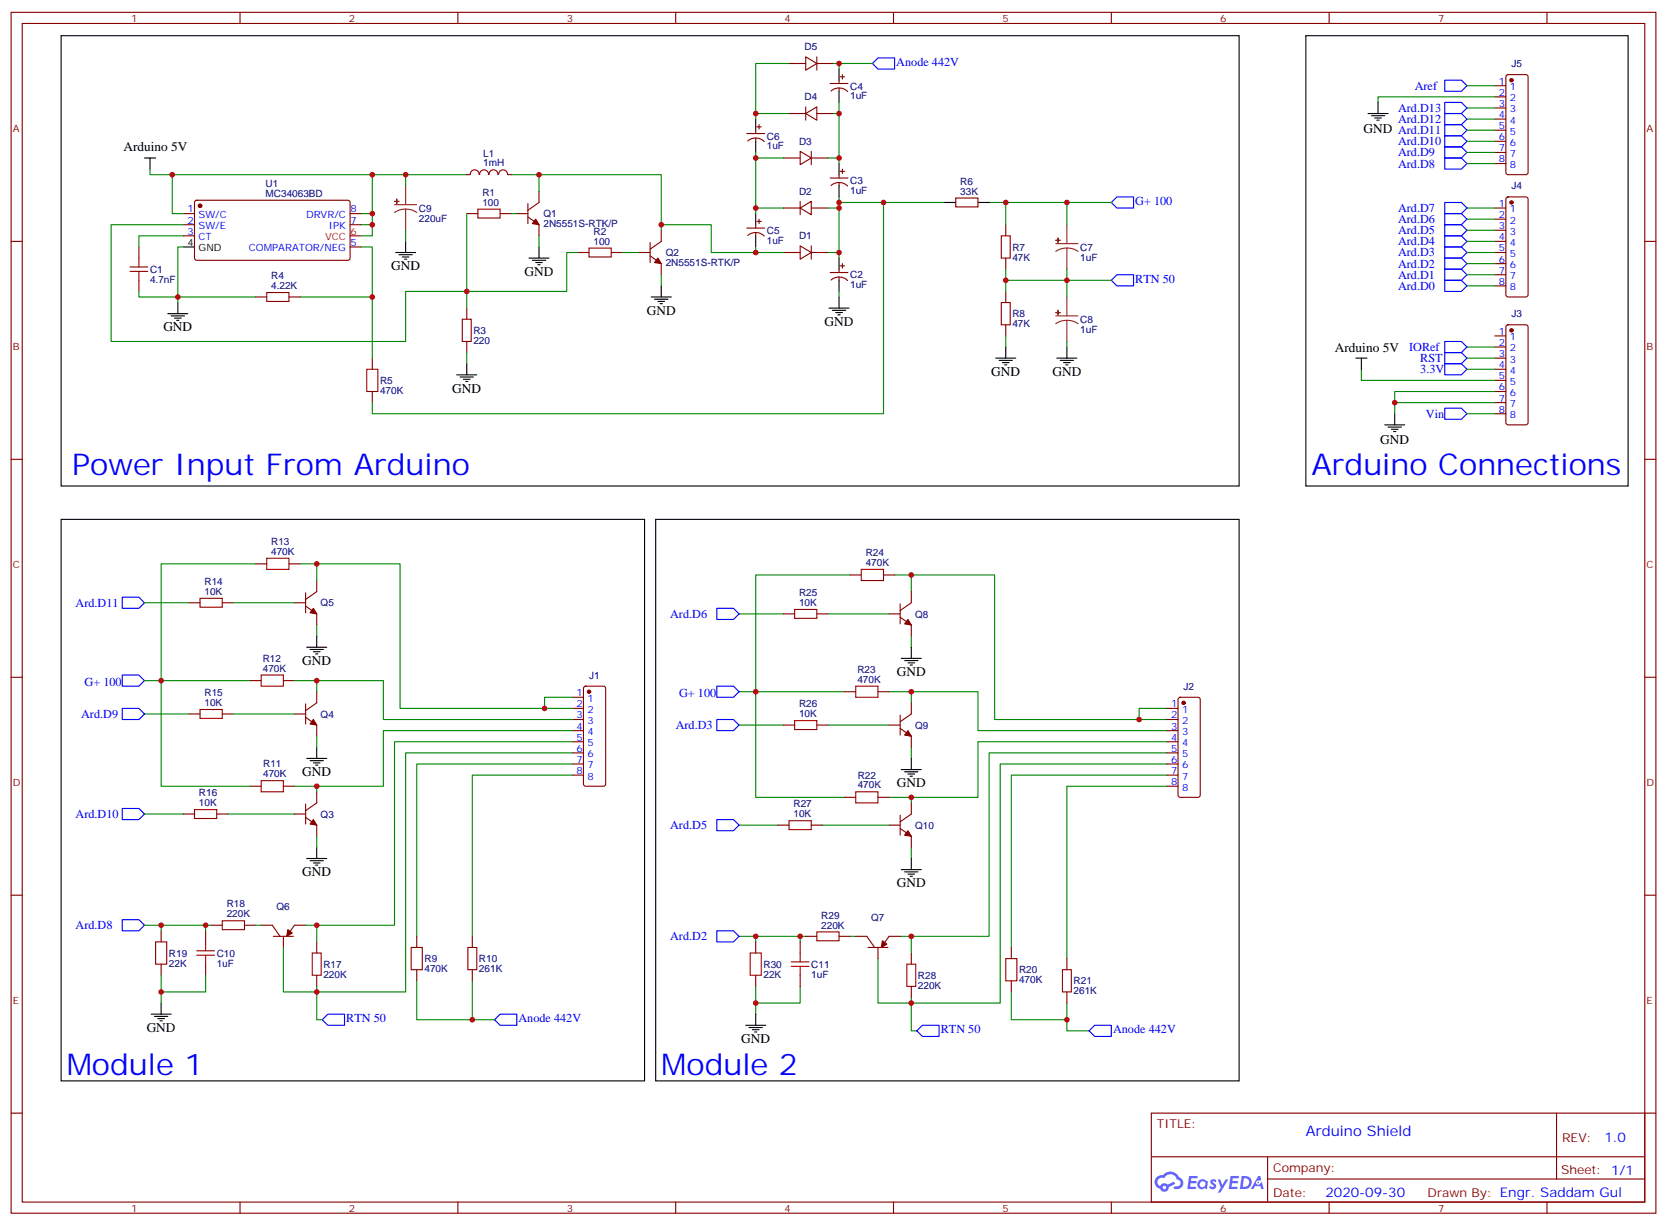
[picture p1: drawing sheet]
<svg xmlns="http://www.w3.org/2000/svg" width="529mm" height="389mm" viewBox="0 0 529 389" stroke-linecap="round" stroke-linejoin="round" font-family="sans-serif">
<g fill="none" stroke="#870000" stroke-width=".35">
<path d="M3.5 3.9h522.1v381h-522.1zM7.1 7.4h515v374h-515zM76.2 3.9v3.5M145.3 3.9v3.5M214.5 3.9v3.5M283.6 3.9v3.5M352.8 3.9v3.5M421.9 3.9v3.5M491.1 3.9v3.5M3.5 76.6h3.6M522.1 76.6h3.5M3.5 145.7h3.6"/>
<path d="M522.1 145.7h3.5M3.5 214.9h3.6M522.1 214.9h3.5M3.5 284h3.6M522.1 284h3.5M3.5 353.2h3.6M365.5 353.2h156.6v28.2h-156.6zM494.1 353.2v20.9M522.1 353.2h3.5M365.5 367h156.5M402.4 374.1h119.6M402.4 367v14.1"/>
<path d="M76.2 381.4v3.5M145.3 381.4v3.5M214.5 381.4v3.5M283.6 381.4v3.5M352.8 381.4v3.5M421.9 381.4v3.5M491.1 381.4v3.5"/>
</g>
<g fill="#5487ff">
<path d="M384.5 374.3a1.22 1.22 0 0 1 1.7 .3l-.4 .6a.47 .47 0 0 0-.3-.4 .47 .47 0 0 0-.6 .2l.2 .2a1.14 1.14 0 0 1 .8 1.8 1.14 1.14 0 0 1-1.9-.1l-.2-.2 .4-.5 .8 .4a.29 .29 0 0 0 .3-.2 .29 .29 0 0 0-.3-.4 1.04 1.04 0 0 1-.5-1.7z"/>
<path d="M377.5 373.1h2.3l.4 .2-.2 .5h-1.8l-.1 .9h1.5l.3 .4-.4 .3h-1.5l-.2 1.1 1.7 .1 .2 .3-.2 .3h-2.6z"/>
<path d="M390.6 373.1l2.7 .2-.1 .5h-1.9l-.1 .9h1.5l.4 .4-.4 .3h-1.6l-.2 1.1 1.8 .1 .2 .3-.2 .3h-2.7z"/>
<path d="M399.4 373.1h.7l.3 1.2-.6 .4a.69 .69 0 0 0-1 .2 .69 .69 0 0 0 .4 1 .69 .69 0 0 0 .9-.6l.5-.3 .5 2.2h-.7l-.3-.8h-1.7l-.5 .8h-.9z"/>
<path d="M386.6 374.2h.8l.6 1.8 1.1-1.8h.8l-2.5 4.2h-.8l.9-1.6z"/>
<path d="M394.2 373.1l-.6 4.1h1.3a2.11 2.11 0 0 0 2.5-2.1 2.11 2.11 0 0 0-2.6-2zM394.9 373.8a1.43 1.43 0 0 1 1.6 1.6 1.43 1.43 0 0 1-2 1.1z"/>
<path d="M380.5 374.7a1.54 1.54 0 0 0-.1 2.2 1.54 1.54 0 0 0 2.1 .1l.7 .2 .2-2.2-.5-.3a1.49 1.49 0 0 0-2.4 0zM380.7 375.7a.95 .95 0 0 1 1.9 0 .95 .95 0 0 1-1.9 0z"/>
<path d="M367.2 373.5a2.18 2.18 0 0 0 1 3.7 1.44 1.44 0 0 0 1.7 .9 1.44 1.44 0 0 0 1.1-1.5l2.1-1-.5-.7-1.9 1a1.47 1.47 0 0 0-2.4 .4 1.39 1.39 0 0 1-.7-2 1.39 1.39 0 0 1 2-.4 2.12 2.12 0 0 1 2.2-1.3 2.12 2.12 0 0 1 1.8 1.7 1.14 1.14 0 0 1 1.1 1.4 1.14 1.14 0 0 1-1.6 .7 .43 .43 0 0 0-.5 .4 .43 .43 0 0 0 .4 .5 1.98 1.98 0 0 0 2.5-1.3 1.98 1.98 0 0 0-1.3-2.5 3.1 3.1 0 0 0-5.2-.7l-.9 .1zM369.1 376.8a.55 .55 0 0 1 1.1 0 .55 .55 0 0 1-1.1 0z"/>
<circle cx="399.4" cy="375.2" r=".26"/>
</g>
<g fill="#870000" stroke="#870000" stroke-width=".35">
<path d="M170 69.5l1.1 1.8-2.1-.4z"/>
<path d="M208.8 81.9l1.1 1.7-2.1-.3z"/>
<path d="M99.5 260l1 1.8-2.1-.4z"/>
<path d="M99.5 228.3l1 1.7-2.1-.3z"/>
<path d="M99.5 193l1 1.8-2.1-.4z"/>
<path d="M91.4 295l1.4 1-1.8 1.1z"/>
<path d="M280.1 298.5l1.4 1-1.7 1.1z"/>
<path d="M288.2 196.5l1.1 1.8-2.1-.4z"/>
<path d="M288.2 231.8l1.1 1.8-2.1-.4z"/>
<path d="M288.2 263.6l1.1 1.7-2.1-.3z"/>
<circle cx="63.5" cy="65.3" r=".53"/>
<circle cx="187" cy="219.5" r=".53"/>
<circle cx="375.7" cy="223" r=".53"/>
<circle cx="479.8" cy="104.8" r=".53"/>
<circle cx="479.8" cy="64.2" r=".53"/>
<circle cx="479.8" cy="25.4" r=".53"/>
</g>
<g fill="none" stroke="#870000" stroke-width=".35">
<path d="M255.8 18l3.5 2.1-3.5 2.2zM259.3 18v4.3M240.9 39.5v1.5M250.5 36h5.3M250.5 20.1h5.3M255.8 36l3.5-2.1v4.2zM255.8 33.9v4.2M259.3 36h5.3M259.3 20.1h5.3M263.5 26.5h5.7M263.8 28.9a3.8 3.8 0 0 1 5.3 .1M266.3 25.4v1.1"/>
<path d="M266.3 27.9v1.1M266.7 24.4h1.4M267.4 23.7v1.4M474.5 27.2h3.5M474.5 30.7h3.5M474.5 34.3h3.5M474.5 37.8h3.5M478.2 23.9l.5-.2h5.7l.5 .2 .2 .5v30.3l-.3 .5-.4 .2h-5.7l-.5-.2-.2-.5v-30.3zM148.2 55.4h1M149.3 55.4a1.41 1.41 0 0 1 1.4-1.5 1.41 1.41 0 0 1 1.4 1.5M152.3 55.4a1.41 1.41 0 0 1 1.4-1.5 1.41 1.41 0 0 1 1.4 1.5M155.2 55.4a1.41 1.41 0 0 1 1.5-1.5 1.41 1.41 0 0 1 1.4 1.5"/>
<path d="M158.3 55.4a1.41 1.41 0 0 1 1.4-1.5 1.41 1.41 0 0 1 1.4 1.5M161.2 55.4h1.1M237.1 42.4h5.6M237.4 44.7a3.8 3.8 0 0 1 5.2 .2M239.9 41.3v1.1M239.9 43.8v1M240.2 40.3h1.5M248.7 50.1h5.3M254 48l3.5 2.1-3.5 2.1zM257.5 48v4.2M257.5 50.1h5.3M263.5 56.5h5.7"/>
<path d="M263.8 58.9a3.8 3.8 0 0 1 5.3 .1M266.3 55.4v1.1M266.3 57.9v1M266.7 54.4h1.4M267.4 53.7v1.4M474.5 41.3h3.5M474.5 44.8h3.5M474.5 48.4h3.5M474.5 51.9h3.5M44.1 78.4v3.5M58.2 67.8h3.5M58.2 71.3h3.5"/>
<path d="M58.2 74.8h3.5M62 63.7l.4-.2 48.3 .1 .4 .6v18l-.7 .4-48.2-.1-.5-.6v-17.7zM111.1 67.8h3.6M111.1 71.3h3.6M111.1 78.4h3.6M148.2 67.8h3.5M158.7 67.8h3.6M164 67.8h3.6M167.6 68.8l3.5 2.5v3.5M167.6 64.6v6.3M171.1 60.7v3.5l-3.5 2.5M206.4 76.9v6.4"/>
<path d="M209.9 73.1v3.5l-3.5 2.5M237.1 72.4h5.6M237.4 74.7a3.8 3.8 0 0 1 5.2 .2M239.9 71.3v1.1M239.9 73.8v1M240.2 70.2h1.5M240.9 69.5v1.4M248.7 66h5.3M254 78l3.5 2.1-3.5 2.1zM254 66l3.5-2.1v4.2zM254 63.9v4.2M257.5 78v4.2"/>
<path d="M257.5 66h5.3M303.4 62.8h7v2.9h-7zM319.3 71.3v3.5M474.5 66h3.5M474.5 69.5h3.5M474.5 73.1h3.5M474.5 76.6h3.5M478.2 62.7l.5-.2h5.7l.5 .2 .2 .5v30.3l-.3 .5-.4 .2h-5.7l-.5-.2-.2-.5v-30.3zM44.1 88.9v3.6M81.1 94.2h3.6M91.7 94.2h3.5M148.2 97.8v3.5"/>
<path d="M183.4 80.1h3.6M194 80.1h3.6M202.8 80.1h3.6M206.4 81.2l3.5 2.4v3.6M248.7 80.1h5.3M257.5 80.1h5.3M263.5 86.5h5.7M263.8 88.8a3.8 3.8 0 0 1 5.3 .2M266.3 85.4v1.1M266.3 87.9v1M266.7 84.3h1.4M267.4 83.6v1.5"/>
<path d="M319.3 81.9v3.5M319.3 92.5v3.5M474.5 80.1h3.5M474.5 83.6h3.5M474.5 87.2h3.5M474.5 90.7h3.5M118.2 113.6v3.6M148.2 108.3v3.6M319.3 103v3.6M474.5 106.6h3.5M474.5 110.1h3.5M474.5 113.6h3.5"/>
<path d="M474.5 117.2h3.5M478.2 103.3l.5-.3h5.7l.5 .3 .2 .5v30.3l-.3 .5-.4 .2h-5.7l-.5-.2-.2-.5v-30.3zM118.2 124.2v3.5M474.5 120.7h3.5M474.5 124.2h3.5M474.5 127.7h3.5M474.5 131.3h3.5M81.1 178.9h3.6M91.7 178.9h3.5M60 191.2h3.5M70.6 191.2h3.5M93.5 191.2h3.5"/>
<path d="M97 192.3l3.5 2.5v3.5M97 188.1v6.3M100.5 184.2v3.5l-3.5 2.5M248.7 194.8h3.5M259.3 194.8h3.5M269.9 182.4h3.5M280.5 182.4h3.5M282.2 194.8h3.6M285.8 195.8l3.5 2.5v3.5M285.8 191.6v6.3M289.3 187.7v3.5l-3.5 2.5M79.4 215.9h3.5"/>
<path d="M90 215.9h3.5M100.5 219.5v3.5l-3.5 2.5M185.4 217.9l.5-.2h5.7l.5 .2 .2 .5v30.3l-.3 .5-.4 .2h-5.7l-.5-.2-.2-.5v-30.3zM268.1 219.5h3.5M278.7 219.5h3.5M60 226.5h3.5M70.6 226.5h3.5M93.5 226.5h3.5M97 227.6l3.5 2.4v3.6M97 223.3v6.4M181.7 221.2h3.5M181.7 224.8h3.5"/>
<path d="M181.7 228.3h3.5M181.7 231.8h3.5M181.7 235.3h3.5M181.7 238.9h3.5M248.7 230h3.5M259.3 230h3.5M282.2 230h3.6M285.8 231.1l3.5 2.5v3.5M285.8 226.9v6.3M289.3 223v3.5l-3.5 2.5M370.4 224.8h3.5M370.4 228.3h3.5"/>
<path d="M370.4 231.8h3.5M370.4 235.3h3.5M370.4 238.9h3.5M374.2 221.4l.4-.2h5.7l.5 .2 .2 .5v30.4l-.2 .5-.5 .2h-5.7l-.4-.3-.3-.4v-30.4zM58.2 258.3h3.5M68.8 258.3h3.5M79.4 249.4h3.5M90 249.4h3.5M93.5 258.3h3.5M97 259.3l3.5 2.5v3.5M97 255.1v6.3M100.5 251.2v3.5l-3.5 2.5"/>
<path d="M181.7 242.4h3.5M181.7 245.9h3.5M268.1 253h3.5M278.7 253h3.5M285.8 258.6v6.4M289.3 254.7v3.6l-3.5 2.4M370.4 249.4h3.5M370.4 242.4h3.5M370.4 245.9h3.5M246.9 261.8h3.6M257.5 261.8h3.6M282.2 261.8h3.6"/>
<path d="M285.8 262.9l3.5 2.4v3.6M51.2 295.3v3.5M65.3 295.3v3.5M67 293.5h3.6M77.6 293.5h3.5M82.9 293.5h3.5l2.5 3.6M86.8 297.1h6.3M90 297.1v3.5M97 293.5h-3.5l-1.8 2.5M100.5 298.8v3.6M132.3 297.1v3.5M149.9 297.1v3.5"/>
<path d="M239.9 298.8v3.6M254 298.8v3.6M255.8 297.1h3.5M266.3 297.1h3.6M271.6 297.1h3.6l2.4 3.5M285.8 297.1h-3.6l-1.7 2.4M51.2 305.9v3.5M65.3 305.9v3.5M100.5 309.4v3.5M132.3 307.7v3.5M149.9 307.7v3.5M239.9 309.4v3.5"/>
<path d="M254 309.4v3.5M275.5 300.6h6.4M278.7 300.6v3.5M289.3 302.4v3.5M289.3 312.9v3.6M321 300.6v3.5M321 311.2v3.5M338.7 304.1v3.6M338.7 314.7v3.5"/>
</g>
<g fill="none" stroke="#000" stroke-width=".35">
<path d="M19.4 11.3h373.9v142.9h-373.9zM414.5 11.3h102.3v142.9h-102.3zM239.9 37.8v3.5M266.3 21.9v3.5M266.3 29v3.5M434.3 36h6.3M435.3 36.7h4.3M436.4 37.4h2.1M437.1 38.1h.7M437.4 32.5v3.5M45.9 50.1h3.5M47.6 50.1v3.6"/>
<path d="M239.9 44.8v3.6M266.3 51.9v3.5M266.3 58.9v3.6M58.2 78.4h3.5M128.8 76.6v3.5M171.1 78.4v3.5M239.9 67.8v3.5M239.9 74.8v3.6M299.9 64.2h3.5M310.4 64.2h3.6M53.3 99.5h6.3M56.4 96v3.5"/>
<path d="M125.6 80.1h6.3M126.6 80.8h4.3M127.7 81.5h2.1M128.4 82.2h.7M167.9 81.9h6.4M169 82.6h4.2M170 83.3h2.2M170.7 84h.7M206.7 94.2h6.4M207.8 94.9h4.2M208.8 95.6h2.2M209.5 96.3h.8"/>
<path d="M209.9 90.7v3.5M263.2 97.8h6.3M264.2 98.5h4.3M265.3 99.2h2.1M266 99.9h.7M266.3 81.9v3.5M266.3 88.9v3.6M266.3 94.2v3.6M54.3 100.2h4.3M55.4 100.9h2.1M56.1 101.6h.7M145 118.9h6.3"/>
<path d="M146 119.6h4.3M148.2 115.4v3.5M316.1 113.6h6.3M317.1 114.3h4.3M318.2 115h2.1M318.9 115.7h.7M319.3 110.1v3.5M335.5 113.6h6.3M336.5 114.3h4.3M337.6 115h2.1M338.3 115.7h.7M338.7 110.1v3.5"/>
<path d="M430.4 113.6h3.5M432.2 113.6v3.6M147.1 120.3h2.1M147.8 121h.7M439.6 134.8h6.3M440.6 135.5h4.3M441.7 136.2h2.1M442.4 136.9h.7M442.7 131.3v3.5M19.4 164.8h185.2v178.1h-185.2zM208.1 164.8h185.2v178.1h-185.2zM97.4 205.4h6.3"/>
<path d="M98.4 206.1h4.3M99.5 206.8h2.1M100.2 207.5h.7M100.5 201.8v3.6M286.1 208.9h6.4M287.2 209.6h4.2M288.2 210.3h2.1M288.9 211h.7M289.3 205.4v3.5M100.5 237.1v3.5M97.4 240.6h6.3M98.4 241.3h4.3"/>
<path d="M99.5 242h2.1M100.2 242.7h.7M286.1 244.2h6.4M287.2 244.9h4.2M288.2 245.6h2.1M288.9 246.3h.7M289.3 240.6v3.6M97.4 272.4h6.3M98.4 273.1h4.3M99.5 273.8h2.1M100.2 274.5h.7M100.5 268.9v3.5"/>
<path d="M286.1 275.9h6.4M287.2 276.6h4.2M288.2 277.3h2.1M288.9 278h.7M289.3 272.4v3.5M51.2 318.2v3.6M48 321.8h6.3M49 322.5h4.3M50.1 323.2h2.1M50.8 323.9h.7M236.7 325.3h6.4M237.8 326h4.2"/>
<path d="M238.8 326.7h2.1M239.5 327.4h.7M239.9 321.8v3.5"/>
</g>
<path d="M111.1 74.8h3.6" fill="none" stroke="#f00" stroke-width=".35"/>
<g fill="none" stroke="#008700" stroke-width=".35">
<path d="M250.5 36h-10.6v1.8M250.5 20.1h-10.6v15.9M264.6 36h1.7v14.1M264.6 20.1h1.7v1.8M266.3 32.5v3.5M266.3 20.1h10.6M465.7 37.8h8.8M465.7 34.3h8.8M465.7 27.2h8.8M474.5 30.7h-37.1v1.8M47.6 53.7v1.7h7.1M118.2 55.4h10.6v3.5"/>
<path d="M128.8 55.4h19.4M162.3 55.4h8.8v5.3M171.1 55.4h38.8v17.7M239.9 48.4v1.7M248.7 50.1h-8.8v15.9M262.8 50.1h3.5v1.8M465.7 51.9h8.8M465.7 48.4h8.8M465.7 44.8h8.8M465.7 41.3h8.8M58.2 67.8h-3.5v-12.4h63.5v12.4M58.2 74.8h-14.1v3.6"/>
<path d="M58.2 78.4h-1.8v15.8h24.7M58.2 71.3h-22.9v37h93.5v-15.8h19.4v5.3M114.7 71.3h3.5v3.5h-3.5M114.7 67.8h3.5v3.5M114.7 78.4h3.5v15.8h-23M128.8 73.1v3.5M148.2 67.8v24.7h31.7v-12.4h3.5M162.3 67.8h1.7M171.1 74.8v3.6M209.9 71.3h15.9v8.8h14.1M239.9 78.4v1.7h8.8M248.7 66h-8.8v1.8"/>
<path d="M262.8 66h3.5v14.1M266.3 64.2h14.2v67.1h-162.3v-3.6M266.3 62.5v3.5M280.5 64.2h19.4M314 64.2h5.3v7.1M319.3 64.2h19.4v7.1M338.7 64.2h14.1M465.7 76.6h8.8M465.7 73.1h8.8M465.7 69.5h8.8M465.7 66h8.8M44.1 92.5v1.7h12.3v1.8"/>
<path d="M118.2 94.2v19.4M197.6 80.1h5.2M209.9 87.2v3.5M262.8 80.1h3.5v1.8M266.3 92.5v1.7M319.3 85.4v7.1M319.3 88.9h33.5M338.7 85.4v8.8M465.7 80.1h8.8M465.7 90.7h8.8M465.7 87.2h8.8M465.7 83.6h8.8"/>
<path d="M148.2 111.9v3.5M319.3 106.6v3.5M338.7 108.3v1.8M432.2 117.2v3.5h42.3M465.7 117.2h8.8M465.7 113.6h8.8M465.7 110.1h8.8M465.7 131.3h8.8M474.5 127.7h-31.8v3.6M474.5 124.2h-31.8v3.5M81.1 178.9h-29.9v37h28.2M95.2 178.9h5.3v5.3"/>
<path d="M100.5 178.9h26.5v45.9h54.7M45.9 191.2h14.1M74.1 191.2h19.4M100.5 198.3v3.5M234.6 194.8h14.1M262.8 194.8h19.4M269.9 182.4h-30v37.1h28.2M284 182.4h5.3v5.3M289.3 182.4h26.4v45.9h54.7M45.9 215.9h5.3v33.5h28.2M93.5 215.9h7v3.6M100.5 215.9h21.2v12.4h60"/>
<path d="M234.6 219.5h5.3v33.5h28.2M282.2 219.5h7.1v3.5M289.3 219.5h21.1v12.3h60M289.3 201.8v3.6M45.9 226.5h14.1M74.1 226.5h19.4M100.5 233.6v3.5M181.7 238.9h-52.9v75.8h-28.3v8.8h1.8M181.7 235.3h-56.5v58.2h-24.7M181.7 231.8h-60v17.6h-21.2M181.7 221.2h-8.8v3.6M234.6 230h14.1"/>
<path d="M262.8 230h19.4M289.3 237.1v3.5M370.4 224.8h-8.8v3.5M370.4 235.3h-60v17.7h-21.1M370.4 238.9h-56.4v58.2h-24.7M45.9 258.3h12.3M72.3 258.3h21.2M93.5 249.4h7v1.8M181.7 245.9h-31.8v51.2M181.7 242.4h-49.4v54.7M282.2 253h7.1v1.7M370.4 242.4h-52.9v75.8h-28.2v8.9h1.7"/>
<path d="M370.4 245.9h-49.4v54.7M370.4 249.4h-31.7v54.7M100.5 265.3v3.6M234.6 261.8h12.3M261.1 261.8h21.1M289.3 268.9v3.5M45.9 293.5h5.3M65.3 293.5h-14.1v1.8M67 293.5h-1.7v1.8M81.1 293.5h1.8M97 293.5h3.5v5.3M234.6 297.1h5.3"/>
<path d="M254 297.1h-14.1v1.7M255.8 297.1h-1.8v1.7M269.9 297.1h1.7M285.8 297.1h3.5v5.3M51.2 309.4v5.3h14.1v-5.3M51.2 314.7v3.5M90 300.6v14.1h10.5v-1.8M132.3 311.2v12.3h17.6v-12.3M239.9 312.9v5.3h14.1v-5.3M239.9 318.2v3.6M278.7 304.1v14.1h10.6v-1.7M321 314.7v8.8h17.7v-5.3"/>
<path d="M149.9 323.5h7.1M338.7 323.5v3.6h7"/>
</g>
<g fill="none" stroke="#a10000" stroke-width=".35">
<path d="M151.7 66.4h7v2.8h-7zM187 78.7h7v2.8h-7zM317.9 74.8h2.8v7.1h-2.8zM41.3 86.1h5.6M41.3 84.7h5.6M44.1 81.9v2.8M44.1 86.1v2.8M84.7 92.8h7v2.8h-7zM317.9 96h2.8v7h-2.8zM116.4 117.2h3.5v7h-3.5zM146.8 101.3h2.8v7h-2.8zM84.7 177.1h7v3.6h-7z"/>
<path d="M63.5 189.8h7.1v2.9h-7.1zM252.2 193.4h7.1v2.8h-7.1zM273.4 180.7h7.1v3.5h-7.1zM82.9 214.2h7.1v3.5h-7.1zM271.6 217.7h7.1v3.5h-7.1zM63.5 225.1h7.1v2.8h-7.1zM252.2 228.6h7.1v2.9h-7.1zM61.7 256.9h7.1v2.8h-7.1zM82.9 247.7h7.1v3.5h-7.1zM271.6 251.2h7.1v3.5h-7.1zM250.5 260.4h7v2.8h-7zM49.4 298.8h3.5v7.1h-3.5z"/>
<path d="M65.3 298.8v2.9M70.6 292.1h7v2.9h-7zM259.3 295.7h7v2.8h-7zM62.4 303.1h5.7M62.4 301.7h5.7M65.3 303.1v2.8M99.1 302.4h2.9v7h-2.9zM130.5 300.6h3.6v7.1h-3.6zM148.5 300.6h2.8v7.1h-2.8zM238.1 302.4h3.6v7h-3.6zM251.2 306.6h5.6M251.2 305.2h5.6"/>
<path d="M254 302.4v2.8M254 306.6v2.8M287.9 305.9h2.8v7h-2.8zM319.3 304.1h3.5v7.1h-3.5zM337.3 307.7h2.8v7h-2.8z"/>
</g>
<g fill="none" stroke="#8c2424" stroke-width=".35">
<path d="M128.8 58.9v6M125.2 64.9h7.1M128.8 66.4l1.8 .2 1.7 .8M128.8 66.4l-1.9 .2-1.7 .8M128.8 66.4v6.7M335.1 77.3h7.1M338.7 78.7l-1.9 .2-1.7 .9M338.7 78.7l1.8 .2 1.7 .9M338.7 71.3v6M338.7 78.7v6.7M338.7 94.2v6M335.1 100.2h7.1"/>
<path d="M338.7 101.6l-1.9 .3-1.7 .8M338.7 101.6l1.8 .3 1.7 .8M338.7 101.6v6.7"/>
</g>
<g fill="#8c2424" stroke="#8c2424" stroke-width=".35">
<path d="M125.2 63.9h1.4z"/>
<path d="M125.9 63.2l.1 1.4z"/>
<path d="M335.8 75.5l.1 1.4z"/>
<path d="M335.1 76.2l1.4 .1z"/>
<path d="M335.8 98.5l.1 1.4z"/>
<path d="M335.1 99.2h1.4z"/>
</g>
<g fill="none" stroke="#00f" stroke-width=".35">
<path d="M276.9 20.1l1.8-1.7h5.3v3.5h-5.3zM458.6 39.5h5.3l1.8 1.8-1.8 1.8h-5.3zM458.6 36h5.3l1.8 1.8-1.8 1.7h-5.3zM458.6 32.5h5.3l1.8 1.8-1.8 1.7h-5.3zM458.6 25.4h5.3l1.8 1.8-1.8 1.8h-5.3zM458.6 50.1h5.3l1.8 1.8-1.8 1.8h-5.3zM458.6 46.6h5.3l1.8 1.8-1.8 1.7h-5.3zM458.6 43.1h5.3l1.8 1.7-1.8 1.8h-5.3zM354.5 62.5h5.3v3.5h-5.3l-1.7-1.8zM458.6 78.4h5.3l1.8 1.7-1.8 1.8h-5.3zM458.6 74.8h5.3l1.8 1.8-1.8 1.8h-5.3zM458.6 71.3h5.3l1.8 1.8-1.8 1.7h-5.3z"/>
<path d="M458.6 67.8h5.3l1.8 1.7-1.8 1.8h-5.3zM458.6 64.2h5.3l1.8 1.8-1.8 1.8h-5.3zM354.5 87.2h5.3v3.5h-5.3l-1.7-1.8zM458.6 88.9h5.3l1.8 1.8-1.8 1.8h-5.3zM458.6 85.4h5.3l1.8 1.8-1.8 1.7h-5.3zM458.6 81.9h5.3l1.8 1.7-1.8 1.8h-5.3zM458.6 115.4h5.3l1.8 1.8-1.8 1.7h-5.3zM458.6 111.9h5.3l1.8 1.7-1.8 1.8h-5.3zM458.6 108.3h5.3l1.8 1.8-1.8 1.8h-5.3zM458.6 129.5h5.3l1.8 1.8-1.8 1.7h-5.3zM38.8 189.5h5.3l1.8 1.7-1.8 1.8h-5.3zM227.5 193h5.3l1.8 1.8-1.8 1.7h-5.3z"/>
<path d="M38.8 214.2h5.3l1.8 1.7-1.8 1.8h-5.3zM227.5 217.7h5.3l1.8 1.8-1.8 1.7h-5.3zM38.8 224.8h5.3l1.8 1.7-1.8 1.8h-5.3zM227.5 228.3h5.3l1.8 1.7-1.8 1.8h-5.3zM38.8 256.5h5.3l1.8 1.8-1.8 1.7h-5.3zM227.5 260h5.3l1.8 1.8-1.8 1.8h-5.3zM38.8 291.8h5.3l1.8 1.7-1.8 1.8h-5.3zM227.5 295.3h5.3l1.8 1.8-1.8 1.7h-5.3zM102.3 323.5l1.8-1.7h5.3v3.5h-5.3zM157 323.5l1.7-1.7h5.3v3.5h-5.3zM291 327.1l1.8-1.8h5.3v3.5h-5.3zM345.7 327.1l1.8-1.8h5.3v3.5h-5.3z"/>
</g>
<g fill="#c00">
<circle cx="118.2" cy="71.3" r=".88"/>
<circle cx="118.2" cy="67.8" r=".88"/>
<circle cx="54.7" cy="55.4" r=".88"/>
<circle cx="56.4" cy="94.2" r=".88"/>
<circle cx="118.2" cy="55.4" r=".88"/>
<circle cx="128.8" cy="55.4" r=".88"/>
<circle cx="171.1" cy="55.4" r=".88"/>
<circle cx="148.2" cy="92.5" r=".88"/>
<circle cx="118.2" cy="94.2" r=".88"/>
<circle cx="266.3" cy="80.1" r=".88"/>
<circle cx="266.3" cy="66" r=".88"/>
<circle cx="239.9" cy="66" r=".88"/>
<circle cx="239.9" cy="50.1" r=".88"/>
<circle cx="266.3" cy="50.1" r=".88"/>
<circle cx="266.3" cy="36" r=".88"/>
<circle cx="239.9" cy="36" r=".88"/>
<circle cx="209.9" cy="71.3" r=".88"/>
<circle cx="239.9" cy="80.1" r=".88"/>
<circle cx="266.3" cy="64.2" r=".88"/>
<circle cx="266.3" cy="20.1" r=".88"/>
<circle cx="280.5" cy="64.2" r=".88"/>
<circle cx="319.3" cy="88.9" r=".88"/>
<circle cx="338.7" cy="88.9" r=".88"/>
<circle cx="319.3" cy="64.2" r=".88"/>
<circle cx="338.7" cy="64.2" r=".88"/>
<circle cx="51.2" cy="215.9" r=".88"/>
<circle cx="65.3" cy="293.5" r=".88"/>
<circle cx="51.2" cy="314.7" r=".88"/>
<circle cx="51.2" cy="293.5" r=".88"/>
<circle cx="100.5" cy="314.7" r=".88"/>
<circle cx="149.9" cy="323.5" r=".88"/>
<circle cx="100.5" cy="293.5" r=".88"/>
<circle cx="100.5" cy="249.4" r=".88"/>
<circle cx="100.5" cy="215.9" r=".88"/>
<circle cx="100.5" cy="178.9" r=".88"/>
<circle cx="172.9" cy="224.8" r=".88"/>
<circle cx="361.6" cy="228.3" r=".88"/>
<circle cx="289.3" cy="182.4" r=".88"/>
<circle cx="289.3" cy="219.5" r=".88"/>
<circle cx="289.3" cy="253" r=".88"/>
<circle cx="289.3" cy="297.1" r=".88"/>
<circle cx="338.7" cy="323.5" r=".88"/>
<circle cx="289.3" cy="318.2" r=".88"/>
<circle cx="239.9" cy="297.1" r=".88"/>
<circle cx="239.9" cy="318.2" r=".88"/>
<circle cx="254" cy="297.1" r=".88"/>
<circle cx="239.9" cy="219.5" r=".88"/>
<circle cx="442.7" cy="127.7" r=".88"/>
</g>
<g font-size="9.5" fill="#00f">
<text x="22.9" y="150.7">Power Input From Arduino</text>
<text x="416.3" y="150.7">Arduino Connections</text>
<text x="21.2" y="341.2">Module 1</text>
<text x="209.9" y="341.2">Module 2</text>
</g>
<text font-size="4.6" fill="#00f" x="414.5" y="360.6">Arduino Shield</text>
<g font-size="4.2">
<text x="432.9" y="42.1">GND Ard.D11</text>
<text x="39.2" y="48">Arduino 5V</text>
<text x="124.2" y="85.8">GND</text>
<text x="166.5" y="87.5">GND</text>
<text x="205.3" y="99.9">GND</text>
<text x="51.9" y="105.2">GND</text>
<text x="261.8" y="103.4">GND</text>
<text x="423.7" y="111.5">Arduino 5V</text>
<text x="314.7" y="119.3">GND</text>
<text x="334.1" y="119.3">GND</text>
<text x="143.6" y="124.6">GND</text>
<text x="438.2" y="140.9">GND</text>
<text x="96" y="211">GND</text>
<text x="284.7" y="214.5">GND</text>
<text x="96" y="246.3">GND</text>
<text x="284.7" y="249.8">GND</text>
<text x="96" y="278">GND</text>
<text x="284.7" y="281.6">GND</text>
<text x="46.6" y="327.4">GND</text>
<text x="235.3" y="330.9">GND</text>
</g>
<g font-size="4.2" fill="#00f">
<text x="509.3" y="362.4">1.0</text>
<text x="420.7" y="379.8">2020-09-30</text>
</g>
<g font-size="3.9" fill="#00f">
<text x="284.5" y="20.9">Anode 442V</text>
<text x="449.1" y="28.5">Aref</text>
<text x="443.8" y="35.5">Ard.D13</text>
<text x="443.8" y="39">Ard.D12</text>
<text x="443.8" y="46.1">Ard.D10</text>
<text x="443.8" y="53.2">Ard.D8</text>
<text x="443.8" y="49.6">Ard.D9</text>
<text x="360.4" y="65">G+ 100</text>
<text x="443.8" y="70.8">Ard.D6</text>
<text x="443.8" y="67.3">Ard.D7</text>
<text x="443.8" y="77.9">Ard.D4</text>
<text x="443.8" y="74.3">Ard.D5</text>
<text x="443.8" y="81.4">Ard.D3</text>
<text x="360.4" y="89.7">RTN 50</text>
<text x="443.8" y="88.4">Ard.D1</text>
<text x="443.8" y="84.9">Ard.D2</text>
<text x="443.8" y="92">Ard.D0</text>
<text x="447.3" y="111.4">IORef</text>
<text x="450.8" y="118.4">3.3V</text>
<text x="450.8" y="114.9">RST</text>
<text x="452.6" y="132.5">Vin</text>
<text x="24" y="192.5">Ard.D11</text>
<text x="212.7" y="196">Ard.D6</text>
<text x="26.9" y="217.7">G+ 100</text>
<text x="215.6" y="221.2">G+ 100</text>
<text x="25.8" y="227.8">Ard.D9</text>
<text x="214.5" y="231.3">Ard.D3</text>
<text x="24" y="259.5">Ard.D10</text>
<text x="212.7" y="263.1">Ard.D5</text>
<text x="24" y="294.8">Ard.D8</text>
<text x="212.7" y="298.3">Ard.D2</text>
<text x="109.9" y="324.3">RTN 50</text>
<text x="164.6" y="324.3">Anode 442V</text>
<text x="298.6" y="327.8">RTN 50</text>
<text x="353.3" y="327.8">Anode 442V</text>
</g>
<g font-size="3.9" fill="#800">
<text x="367.2" y="357.8">TITLE:</text>
<text x="495.9" y="362.4">REV:</text>
<text x="404.1" y="372">Company:</text>
<text x="495.5" y="372.6">Sheet: 1/1</text>
<text x="404.1" y="379.6">Date:</text>
<text x="453.2" y="379.7">Drawn By: Engr. Saddam Gul</text>
</g>
<g font-size="3.2" fill="#800">
<text x="41.6" y="6.9">1</text>
<text x="110.8" y="6.9">2</text>
<text x="179.9" y="6.9">3</text>
<text x="249.1" y="6.9">4</text>
<text x="318.2" y="6.9">5</text>
<text x="387.3" y="6.9">6</text>
<text x="456.5" y="6.9">7</text>
<text x="4.1" y="42">A</text>
<text x="522.6" y="42">A</text>
<text x="4.1" y="111.2">B</text>
<text x="522.6" y="111.2">B</text>
<text x="4.1" y="180.3">C</text>
<text x="522.6" y="180.3">C</text>
<text x="4.1" y="249.4">D</text>
<text x="522.6" y="249.4">D</text>
<text x="4.1" y="318.6">E</text>
<text x="522.6" y="318.6">E</text>
<text x="41.6" y="384.4">1</text>
<text x="110.8" y="384.4">2</text>
<text x="179.9" y="384.4">3</text>
<text x="249.1" y="384.4">4</text>
<text x="318.2" y="384.4">5</text>
<text x="387.3" y="384.4">6</text>
<text x="456.5" y="384.4">7</text>
</g>
<g font-size="3.2" fill="#000080">
<text x="255.4" y="16">D5</text>
<text x="479.8" y="21.3">J5</text>
<text x="269.9" y="28.4">C4</text>
<text x="255.4" y="31.9">D4</text>
<text x="269.9" y="31.5">1uF</text>
<text x="243.4" y="47.4">1uF</text>
<text x="243.4" y="44.3">C6</text>
<text x="253.7" y="46">D3</text>
<text x="153.4" y="52.8">1mH</text>
<text x="153.4" y="49.7">L1</text>
<text x="84.3" y="59.3">U1</text>
<text x="269.9" y="58.4">C3</text>
<text x="304.8" y="58.6">R6</text>
<text x="84.3" y="62.5">MC34063BD</text>
<text x="153.1" y="65.3">100</text>
<text x="153.1" y="62.1">R1</text>
<text x="253.7" y="61.9">D2</text>
<text x="269.9" y="61.5">1uF</text>
<text x="304.8" y="61.8">33K</text>
<text x="479.8" y="60.1">J4</text>
<text x="133" y="70.3">220uF</text>
<text x="133" y="67.1">C9</text>
<text x="172.5" y="68.9">Q1</text>
<text x="172.5" y="72.1">2N5551S-RTK/P</text>
<text x="188.4" y="77.6">100</text>
<text x="188.4" y="74.5">R2</text>
<text x="243.4" y="77.3">1uF</text>
<text x="243.4" y="74.3">C5</text>
<text x="253.7" y="76">D1</text>
<text x="211.3" y="81.3">Q2</text>
<text x="321.4" y="82.7">47K</text>
<text x="321.4" y="79.5">R7</text>
<text x="342.9" y="82.7">1uF</text>
<text x="342.9" y="79.5">C7</text>
<text x="47.6" y="89.7">4.7nF</text>
<text x="47.6" y="86.6">C1</text>
<text x="86.1" y="88.6">R4</text>
<text x="211.3" y="84.4">2N5551S-RTK/P</text>
<text x="269.9" y="88.3">C2</text>
<text x="86.1" y="91.8">4.22K</text>
<text x="269.9" y="91.5">1uF</text>
<text x="321.4" y="100.7">R8</text>
<text x="479.8" y="100.7">J3</text>
<text x="150.3" y="106">R3</text>
<text x="321.4" y="103.9">47K</text>
<text x="342.9" y="105.6">1uF</text>
<text x="342.9" y="102.4">C8</text>
<text x="150.3" y="109.2">220</text>
<text x="120.6" y="125">470K</text>
<text x="120.7" y="121.8">R5</text>
<text x="86.1" y="172.9">R13</text>
<text x="86.1" y="176.1">470K</text>
<text x="274.8" y="179.6">470K</text>
<text x="274.8" y="176.4">R24</text>
<text x="64.9" y="185.6">R14</text>
<text x="64.9" y="188.8">10K</text>
<text x="253.7" y="189.2">R25</text>
<text x="101.8" y="192.4">Q5</text>
<text x="253.7" y="192.3">10K</text>
<text x="290.5" y="195.9">Q8</text>
<text x="83.4" y="209.9">R12</text>
<text x="83.4" y="213.1">470K</text>
<text x="187" y="215.3">J1</text>
<text x="272.2" y="213.4">R23</text>
<text x="64.9" y="220.9">R15</text>
<text x="272.2" y="216.6">470K</text>
<text x="375.7" y="218.8">J2</text>
<text x="64.9" y="224">10K</text>
<text x="101.8" y="227.7">Q4</text>
<text x="253.7" y="227.6">10K</text>
<text x="253.7" y="224.4">R26</text>
<text x="290.5" y="231.2">Q9</text>
<text x="83.5" y="243.5">R11</text>
<text x="83.5" y="246.6">470K</text>
<text x="272.3" y="250.2">470K</text>
<text x="272.3" y="247">R22</text>
<text x="63.2" y="255.8">10K</text>
<text x="63.2" y="252.7">R16</text>
<text x="251.9" y="256.2">R27</text>
<text x="101.8" y="259.4">Q3</text>
<text x="251.9" y="259.3">10K</text>
<text x="290.5" y="262.9">Q10</text>
<text x="72" y="287.9">R18</text>
<text x="72" y="291.1">220K</text>
<text x="87.8" y="288.8">Q6</text>
<text x="260.7" y="291.4">R29</text>
<text x="276.5" y="292.3">Q7</text>
<text x="260.7" y="294.6">220K</text>
<text x="53.6" y="303.5">R19</text>
<text x="68.8" y="303.5">C10</text>
<text x="134.8" y="305.3">R9</text>
<text x="152.1" y="305.3">R10</text>
<text x="53.6" y="306.7">22K</text>
<text x="68.8" y="306.7">1uF</text>
<text x="102.7" y="310.2">220K</text>
<text x="102.7" y="307">R17</text>
<text x="134.8" y="308.4">470K</text>
<text x="152" y="308.4">261K</text>
<text x="242.4" y="310.2">22K</text>
<text x="242.4" y="307">R30</text>
<text x="257.5" y="310.2">1uF</text>
<text x="257.5" y="307">C11</text>
<text x="291.4" y="310.6">R28</text>
<text x="323.5" y="312">470K</text>
<text x="323.5" y="308.8">R20</text>
<text x="291.4" y="313.7">220K</text>
<text x="340.8" y="315.5">261K</text>
<text x="340.8" y="312.3">R21</text>
</g>
<g font-size="3.2" fill="#00f">
<text x="475.8" y="26.8">1</text>
<text x="479.3" y="28.6">1</text>
<text x="475.8" y="30.4">2</text>
<text x="475.8" y="33.9">3</text>
<text x="479.3" y="32.1">2</text>
<text x="479.3" y="35.7">3</text>
<text x="475.8" y="37.4">4</text>
<text x="475.8" y="41">5</text>
<text x="479.3" y="39.2">4</text>
<text x="475.8" y="44.5">6</text>
<text x="479.3" y="42.7">5</text>
<text x="479.3" y="46.2">6</text>
<text x="475.8" y="48">7</text>
<text x="475.8" y="51.5">8</text>
<text x="479.3" y="49.8">7</text>
<text x="479.3" y="53.3">8</text>
<text x="475.8" y="65.7">1</text>
<text x="59.5" y="67.4">1</text>
<text x="59.5" y="70.9">2</text>
<text x="63" y="69.2">SW/C</text>
<text x="97.1" y="69.2">DRVR/C</text>
<text x="111.3" y="70.9">7</text>
<text x="111.3" y="67.4">8</text>
<text x="475.8" y="69.2">2</text>
<text x="479.3" y="67.4">1</text>
<text x="479.3" y="70.9">2</text>
<text x="59.5" y="74.5">3</text>
<text x="63" y="72.7">SW/E</text>
<text x="63" y="76.2">CT</text>
<text x="104.4" y="72.7">IPK</text>
<text x="111.3" y="78">5</text>
<text x="475.8" y="72.7">3</text>
<text x="475.8" y="76.2">4</text>
<text x="479.3" y="74.5">3</text>
<text x="479.3" y="78">4</text>
<text x="79" y="79.8">COMPARATOR/NEG</text>
<text x="475.8" y="79.8">5</text>
<text x="475.8" y="83.3">6</text>
<text x="479.3" y="81.5">5</text>
<text x="475.8" y="86.8">7</text>
<text x="479.3" y="85.1">6</text>
<text x="479.3" y="88.6">7</text>
<text x="475.8" y="90.3">8</text>
<text x="479.3" y="92.1">8</text>
<text x="475.8" y="106.2">1</text>
<text x="479.3" y="108">1</text>
<text x="475.8" y="109.7">2</text>
<text x="475.8" y="113.3">3</text>
<text x="479.3" y="111.5">2</text>
<text x="475.8" y="116.8">4</text>
<text x="479.3" y="115">3</text>
<text x="479.3" y="118.6">4</text>
<text x="475.8" y="120.3">5</text>
<text x="475.8" y="123.9">6</text>
<text x="479.3" y="122.1">5</text>
<text x="479.3" y="125.6">6</text>
<text x="475.8" y="127.4">7</text>
<text x="475.8" y="130.9">8</text>
<text x="479.3" y="129.2">7</text>
<text x="479.3" y="132.7">8</text>
<text x="183" y="220.9">1</text>
<text x="183" y="224.4">2</text>
<text x="183" y="227.9">3</text>
<text x="186.5" y="222.6">1</text>
<text x="186.5" y="226.2">2</text>
<text x="371.8" y="224.4">1</text>
<text x="371.8" y="227.9">2</text>
<text x="375.2" y="226.2">1</text>
<text x="183" y="231.5">4</text>
<text x="186.5" y="229.7">3</text>
<text x="186.5" y="233.2">4</text>
<text x="371.8" y="231.5">3</text>
<text x="375.2" y="229.7">2</text>
<text x="375.2" y="233.2">3</text>
<text x="183" y="235">5</text>
<text x="183" y="238.5">6</text>
<text x="186.5" y="236.7">5</text>
<text x="371.8" y="235">4</text>
<text x="371.8" y="238.5">5</text>
<text x="375.2" y="236.7">4</text>
<text x="183" y="242">7</text>
<text x="183" y="245.6">8</text>
<text x="186.5" y="240.3">6</text>
<text x="186.5" y="243.8">7</text>
<text x="371.8" y="242">6</text>
<text x="371.8" y="245.6">7</text>
<text x="375.2" y="240.3">5</text>
<text x="375.2" y="243.8">6</text>
<text x="186.5" y="247.3">8</text>
<text x="371.8" y="249.1">8</text>
<text x="375.2" y="247.3">7</text>
<text x="375.2" y="250.9">8</text>
</g>
<g font-size="3.2">
<text x="59.5" y="78">4</text>
<text x="63" y="79.8">GND</text>
</g>
<g font-size="3.2" fill="#f00">
<text x="103.2" y="76.2">VCC</text>
<text x="111.3" y="74.5">6</text>
</g>
</svg>
